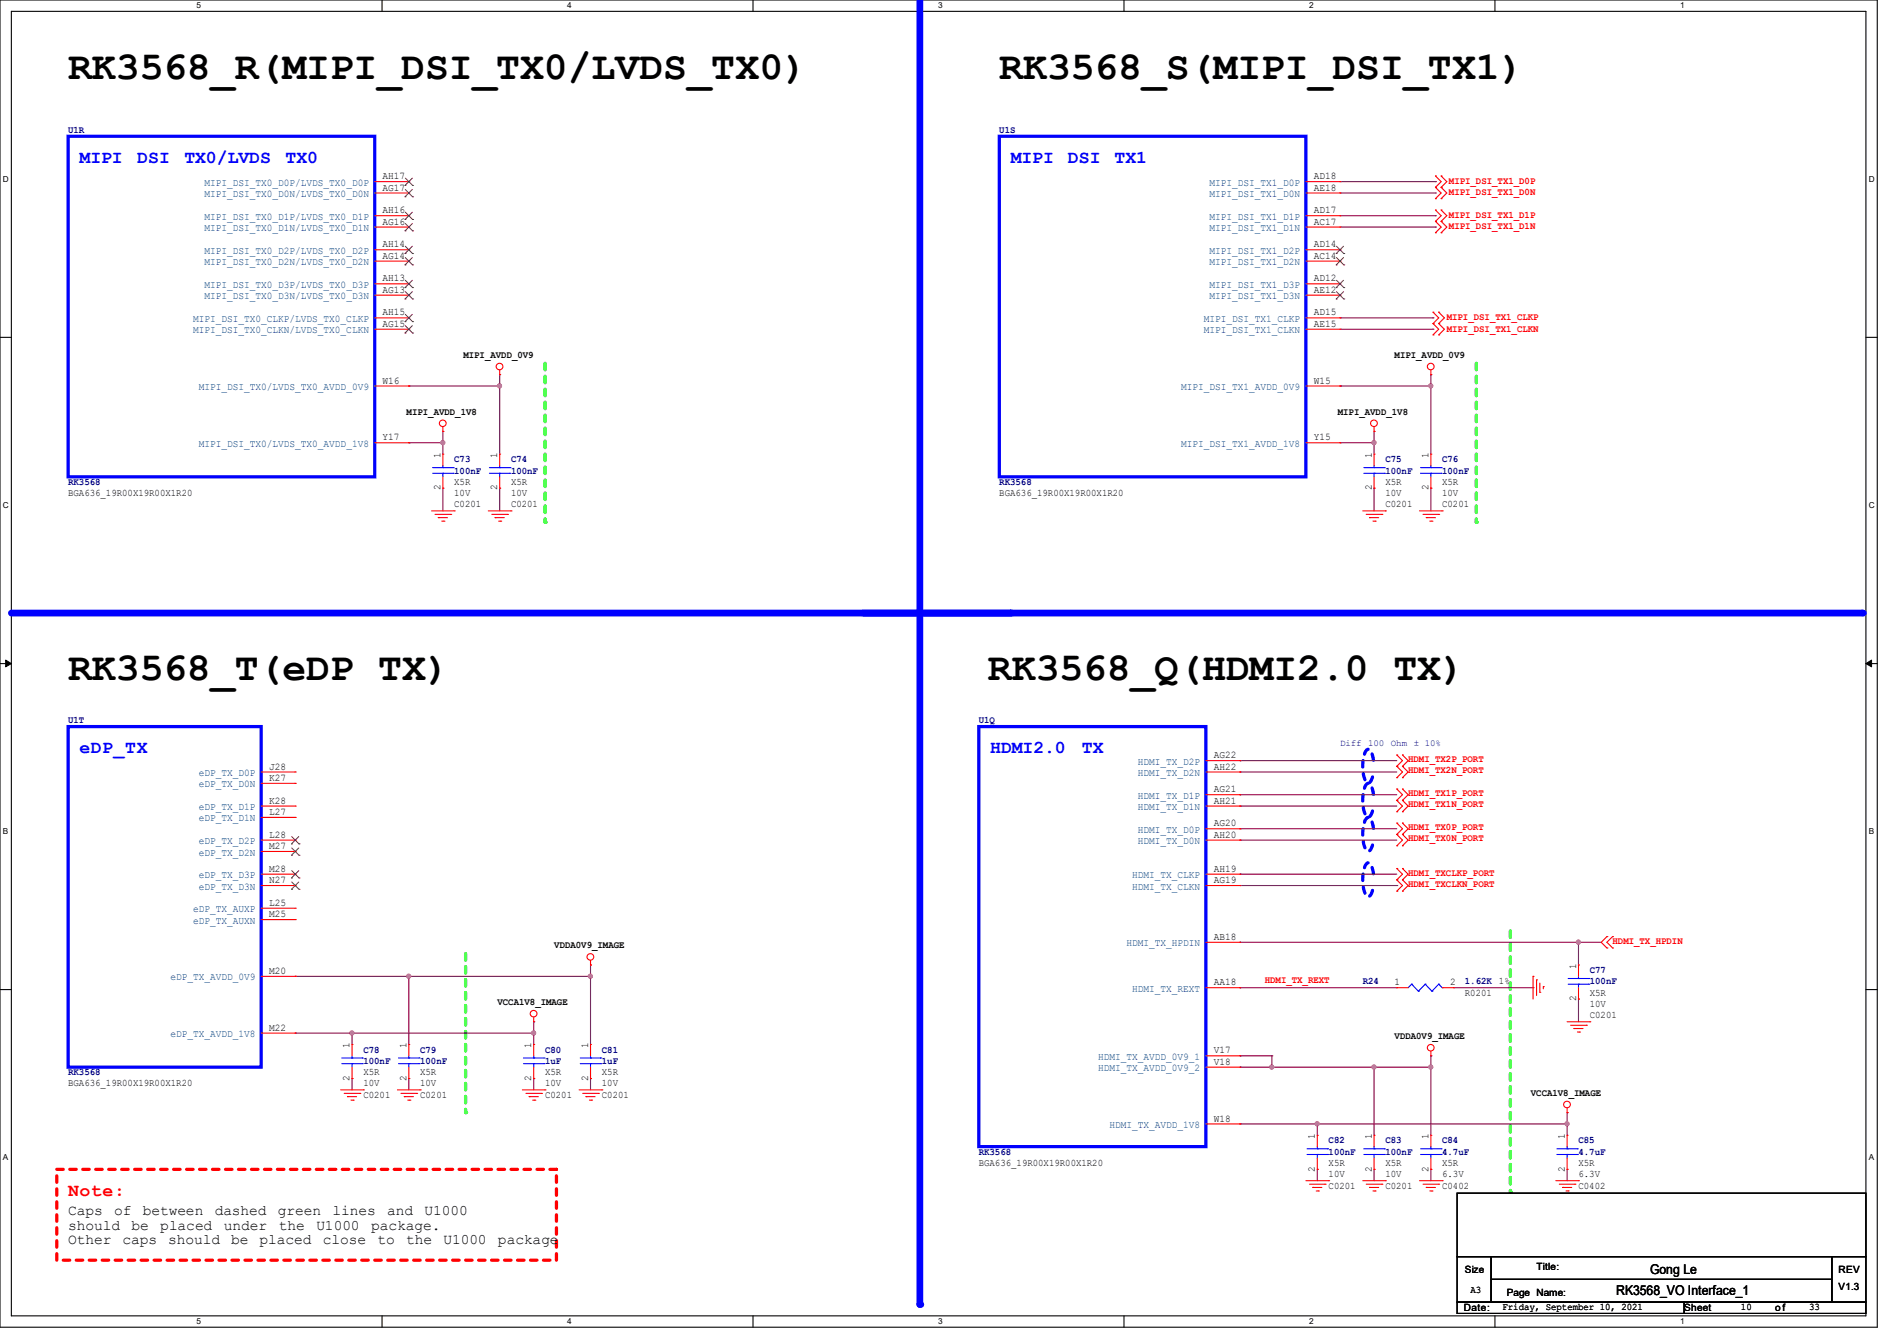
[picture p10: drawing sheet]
<svg xmlns="http://www.w3.org/2000/svg" width="297mm" height="210mm" viewBox="0 0 297 210" stroke-linecap="round" stroke-linejoin="round" font-family="sans-serif">
<path d="M0 0h293.9v207.9h-293.9zM1.8 1.8h290.3v204.3h-290.3z" fill="none" stroke="#000" stroke-width=".17"/>
<g fill="#fff">
<path d="M30.8 .2h.7v1.4h-.7z"/>
<path d="M30.8 206.2h.7v1.4h-.7z"/>
</g>
<path d="M59.8 0v1.8M59.8 206.1v1.8" fill="none" stroke="#000" stroke-width=".17"/>
<g fill="#fff">
<path d="M88.8 .2h.7v1.4h-.7z"/>
<path d="M88.8 206.2h.7v1.4h-.7z"/>
</g>
<path d="M117.9 0v1.8M117.9 206.1v1.8" fill="none" stroke="#000" stroke-width=".17"/>
<g fill="#fff">
<path d="M146.9 .2h.7v1.4h-.7z"/>
<path d="M146.9 206.2h.7v1.4h-.7z"/>
</g>
<path d="M176 0v1.8M176 206.1v1.8" fill="none" stroke="#000" stroke-width=".17"/>
<g fill="#fff">
<path d="M205 .2h.7v1.4h-.7z"/>
<path d="M205 206.2h.7v1.4h-.7z"/>
</g>
<path d="M234.1 0v1.8M234.1 206.1v1.8" fill="none" stroke="#000" stroke-width=".17"/>
<g fill="#fff">
<path d="M263.1 .2h.6v1.4h-.6z"/>
<path d="M263.1 206.2h.6v1.4h-.6z"/>
<path d="M.5 27.3h.9v1.4h-.9z"/>
<path d="M292.6 27.3h.9v1.4h-.9z"/>
<path d="M.5 78.4h.9v1.4h-.9z"/>
<path d="M292.6 78.4h.9v1.4h-.9z"/>
</g>
<path d="M0 52.8h1.8M292.1 52.8h1.8" fill="none" stroke="#000" stroke-width=".17"/>
<g fill="#fff">
<path d="M.5 129.5h.8v1.4h-.8z"/>
<path d="M292.6 129.5h.8v1.4h-.8z"/>
</g>
<path d="M0 103.9h1.8M292.1 103.9h1.8" fill="none" stroke="#000" stroke-width=".17"/>
<path d="M.9 103.4l.9 .5-.9 .5zM292.1 103.9l.9-.5v1z" fill="#000" stroke="#000" stroke-width=".16"/>
<g fill="#fff">
<path d="M.5 180.5h.8v1.4h-.8z"/>
<path d="M292.6 180.5h.8v1.4h-.8z"/>
</g>
<path d="M0 155h1.8M292.1 155h1.8" fill="none" stroke="#000" stroke-width=".17"/>
<path d="M144 0v204.3" fill="none" stroke="#00f" stroke-width="1.1"/>
<circle cx="144" cy="204.3" r=".53" fill="#00f"/>
<path d="M135.1 96h156.5" fill="none" stroke="#00f" stroke-width="1.1"/>
<circle cx="291.6" cy="96" r=".53" fill="#00f"/>
<path d="M1.8 96h156.4" fill="none" stroke="#00f" stroke-width="1.1"/>
<circle cx="158.2" cy="96" r=".53" fill="#00f"/>
<path d="M8.9 183.1h78.2v14.3h-78.2z" fill="none" stroke="#f00" stroke-width=".51" stroke-dasharray="1 1"/>
<path d="M215 119.1a2.02 2.02 0 0 0-.8-1.8 1.41 1.41 0 0 0-.7 1.4 5.6 5.6 0 0 0 .5 3.8l.2 .1a1.41 1.41 0 0 0 .8-1.3l.1-.6M215 124.4a2.02 2.02 0 0 0-.8-1.7 1.41 1.41 0 0 0-.7 1.3 5.6 5.6 0 0 0 .5 3.9l.2 .1a1.41 1.41 0 0 0 .8-1.3l.1-.7M215 129.7a2.02 2.02 0 0 0-.8-1.7 1.41 1.41 0 0 0-.7 1.3 5.6 5.6 0 0 0 .5 3.9l.2 .1a1.41 1.41 0 0 0 .8-1.3l.1-.7M215 136.8a2.02 2.02 0 0 0-.8-1.7 1.41 1.41 0 0 0-.7 1.3 5.6 5.6 0 0 0 .5 3.9l.2 .1a1.41 1.41 0 0 0 .8-1.3l.1-.6" fill="none" stroke="#00f" stroke-width=".51" stroke-dasharray="1 1"/>
<path d="M72.9 149.4v24.8" fill="none" stroke="#0f0" stroke-width=".51" stroke-dasharray="1 1"/>
<circle cx="72.9" cy="174.2" r=".25" fill="#0f0" stroke-dasharray="1 1"/>
<path d="M236.5 145.8v40.9" fill="none" stroke="#0f0" stroke-width=".51" stroke-dasharray="1 1"/>
<circle cx="236.5" cy="186.7" r=".25" fill="#0f0" stroke-dasharray="1 1"/>
<path d="M85.3 56.9v24.9" fill="none" stroke="#0f0" stroke-width=".51" stroke-dasharray="1 1"/>
<circle cx="85.3" cy="81.8" r=".25" fill="#0f0" stroke-dasharray="1 1"/>
<path d="M231.1 56.9v24.9" fill="none" stroke="#0f0" stroke-width=".51" stroke-dasharray="1 1"/>
<circle cx="231.1" cy="81.8" r=".25" fill="#0f0" stroke-dasharray="1 1"/>
<g fill="none" stroke="#800040" stroke-width=".17">
<path d="M209.8 28.4h14.9M209.8 30.2h14.9M209.8 33.8h14.9M209.8 35.6h14.9M224.7 28.4h.1M224.7 30.2h.1M224.7 33.8h.1M224.7 35.6h.1M78.2 58.7h.1M78.2 58.7v12.4M209.8 49.8h14.6M209.8 51.6h14.6"/>
<path d="M224 58.7h.1M224 58.7v12.4M224.4 49.8h.1M224.4 51.6h.1M64 69.3h.1M64 60.5h.1M64 69.3h5.3M64 60.5h14.2M69.3 69.3h.1M69.3 76.5h.1M69.3 67.6h.1M69.3 67.6v3.5"/>
<path d="M69.3 76.5v3.5M78.2 60.5h.1M78.2 76.5h.1M78.2 76.5v3.5M209.8 69.3h.1M209.8 60.5h.1M209.8 69.3h5.3M209.8 60.5h14.2M215.1 69.3h.1M215.1 76.5h.1M215.1 67.6h.1M215.1 67.6v3.5"/>
<path d="M215.1 76.5v3.5M224 60.5h.1M224 76.5h.1M224 76.5v3.5M194.1 119.1h.1M194.1 119.1h24.6M194.1 120.9h.1M194.1 124.5h.1M194.1 126.2h.1M194.1 129.8h.1M194.1 131.6h.1M194.1 136.9h.1"/>
<path d="M194.1 138.7h24.6M194.1 120.9h24.6M194.1 124.5h24.6M194.1 126.2h24.6M194.1 129.8h24.6M194.1 131.6h24.6M194.1 136.9h24.6M218.7 138.7h.1M46.2 152.9h.1M46.2 152.9h46.3M64 152.9h.1M64 152.9v10.7"/>
<path d="M92.5 151.1h.1M92.5 152.9h.1M92.5 151.1v12.5M194.1 147.6h.1M194.1 154.7h.1M194.1 147.6h56.6M194.1 154.7h24.6M227.6 154.7h12.4M240 154.7h.1M247.1 147.6h.1M247.1 156.5h.1M247.1 147.6v3.5"/>
<path d="M247.1 156.5v3.5M46.2 161.8h.1M46.2 161.8h37.4M55.1 161.8h.1M55.1 168.9h.1M55.1 161.8v1.8M55.1 168.9v1.8M64 168.9h.1M64 168.9v1.8M83.6 160h.1M83.6 161.8h.1M83.6 168.9h.1"/>
<path d="M83.6 160v3.6M83.6 168.9v1.8M92.5 168.9h.1M92.5 168.9v1.8M194.1 165.4h.1M194.1 176h.1M194.1 167.1h.1M194.1 176h51.3M194.1 167.1h29.9M194.1 165.4h5M199.1 165.4h.1M199.1 165.4v1.7"/>
<path d="M206.2 176h.1M206.2 176v1.8M215.1 167.1h.1M215.1 167.1v10.7M224 165.4h.1M224 167.1h.1M224 165.4v12.4M245.4 174.2h.1M245.4 176h.1M245.4 174.2v3.6M206.2 183.1h.1M206.2 183.1v1.8"/>
<path d="M215.1 183.1h.1M215.1 183.1v1.8M224 183.1h.1M224 183.1v1.8M245.4 183.1h.1M245.4 183.1v1.8"/>
</g>
<g fill="#f0f" stroke="#f0f" stroke-width=".17">
<circle cx="206.2" cy="176" r=".32"/>
<circle cx="245.3" cy="176" r=".32"/>
<circle cx="199.1" cy="167.1" r=".32"/>
<circle cx="55.1" cy="161.8" r=".32"/>
<circle cx="83.5" cy="161.8" r=".32"/>
<circle cx="64" cy="152.9" r=".32"/>
<circle cx="92.4" cy="152.9" r=".32"/>
<circle cx="78.2" cy="60.4" r=".32"/>
<circle cx="69.3" cy="69.3" r=".32"/>
<circle cx="224" cy="167.1" r=".32"/>
<circle cx="215.1" cy="167.1" r=".32"/>
<circle cx="247.1" cy="147.6" r=".32"/>
<circle cx="215.1" cy="69.3" r=".32"/>
<circle cx="224" cy="60.4" r=".32"/>
</g>
<g fill="none" stroke="#f00" stroke-width=".17">
<path d="M58.7 28.4h5.3M58.7 30.2h5.3M58.7 33.8h5.3M58.7 35.6h5.3M58.7 39.1h5.3M64 28.4h.1M64 30.2h.1M64 33.8h.1M64 35.6h.1M64 39.1h.1M204.5 28.4h5.3M204.5 30.2h5.3"/>
<path d="M204.5 33.8h5.3M204.5 35.6h5.3M204.5 39.1h5.3M209.8 28.4h.1M209.8 30.2h.1M209.8 33.8h.1M209.8 35.6h.1M209.8 39.1h.1M224.7 29.3h.1M224.7 27.6h.1M224.7 31.1h.1M224.7 34.7h.1"/>
<path d="M224.7 32.9h.1M224.7 36.4h.1M224.7 27.6l.9 .8-.9 .9M224.7 29.3l.9 .9-.9 .9M224.7 32.9l.9 .9-.9 .9M224.7 34.7l.9 .9-.9 .8M225.6 29.3h.1M225.6 27.6h.1M225.6 31.1h.1M225.6 34.7h.1M225.6 32.9h.1M225.6 36.4h.1"/>
<path d="M225.6 27.6l.9 .8-.9 .9M225.6 29.3l.9 .9-.9 .9M225.6 32.9l.9 .9-.9 .9M225.6 34.7l.9 .9-.9 .8M58.7 40.9h5.3M58.7 44.4h5.3M58.7 46.2h5.3M58.7 49.8h5.3M58.7 51.6h5.3M64 40.9h.1M64 44.4h.1M64 46.2h.1"/>
<path d="M64 49.8h.1M64 51.6h.1M78.2 58.7h.1M78.2 58v.7M204.5 40.9h5.3M204.5 44.4h5.3M204.5 46.2h5.3M204.5 49.8h5.3M204.5 51.6h5.3M209.8 40.9h.1M209.8 44.4h.1M209.8 46.2h.1"/>
<path d="M209.8 49.8h.1M209.8 51.6h.1M224 58.7h.1M224 58v.7M224.4 50.7h.1M224.4 48.9h.1M224.4 52.5h.1M224.4 48.9l.9 .9-.9 .9M224.4 50.7l.9 .9-.9 .9M225.3 50.7h.1M225.3 48.9h.1M225.3 52.5h.1"/>
<path d="M225.3 48.9l.8 .9-.8 .9M225.3 50.7l.8 .9-.8 .9M58.7 60.5h5.3M58.7 69.3h5.3M64 60.5h.1M64 69.3h.1M69.3 67.6h.1M69.3 71.1h.1M69.3 76.5h.1M69.3 66.8v.8M69.3 71.1v1.8M69.3 74.7v1.8"/>
<path d="M78.2 71.1h.1M78.2 76.5h.1M78.2 71.1v1.8M78.2 74.7v1.8M204.5 60.5h5.3M204.5 69.3h5.3M209.8 60.5h.1M209.8 69.3h.1M215.1 67.6h.1M215.1 71.1h.1M215.1 76.5h.1M215.1 66.8v.8"/>
<path d="M215.1 71.1v1.8M215.1 74.7v1.8M224 71.1h.1M224 76.5h.1M224 71.1v1.8M224 74.7v1.8M67.6 80h3.5M68.1 80.6h2.5M68.6 81.1h.1M68.6 81.1h1.5M69.2 81.6h.3M69.5 81.6h.1"/>
<path d="M70.6 80.6h.1M71.1 80h.1M76.5 80h3.5M77 80.6h2.5M77.5 81.1h.1M77.5 81.1h1.5M78.1 81.6h.3M78.4 81.6h.1M79.5 80.6h.1M80 80h.1M213.4 80h3.5M213.9 80.6h2.5"/>
<path d="M214.4 81.1h.1M214.4 81.1h1.5M215 81.6h.3M215.3 81.6h.1M216.4 80.6h.1M216.9 80h.1M222.2 80h3.6M222.8 80.6h2.5M223.3 81.1h.1M223.3 81.1h1.4M223.9 81.6h.3M224.2 81.6h.1"/>
<path d="M225.3 80.6h.1M225.8 80h.1M188.8 119.1h5.3M194.1 119.1h.1M218.7 118.2h.1M218.7 118.2l.9 .9-.9 .9M219.6 118.2h.1M219.6 118.2l.9 .9-.9 .9M40.9 120.9h5.3M40.9 122.7h5.3M40.9 126.2h5.3M40.9 128h5.3"/>
<path d="M40.9 131.6h5.3M40.9 133.3h5.3M40.9 136.9h5.3M40.9 138.7h5.3M46.2 120.9h.1M46.2 122.7h.1M46.2 126.2h.1M46.2 128h.1M46.2 131.6h.1M46.2 133.3h.1M46.2 136.9h.1M46.2 138.7h.1"/>
<path d="M188.8 120.9h5.3M188.8 126.2h5.3M188.8 131.6h5.3M188.8 136.9h5.3M188.8 138.7h5.3M188.8 124.5h5.3M188.8 129.8h5.3M194.1 120.9h.1M194.1 124.5h.1M194.1 126.2h.1M194.1 129.8h.1M194.1 131.6h.1"/>
<path d="M194.1 136.9h.1M194.1 138.7h.1M218.7 121.8h.1M218.7 120h.1M218.7 127.1h.1M218.7 125.3h.1M218.7 123.6h.1M218.7 132.5h.1M218.7 130.7h.1M218.7 128.9h.1M218.7 139.6h.1M218.7 137.8h.1"/>
<path d="M218.7 136h.1M218.7 120l.9 .9-.9 .9M218.7 125.3l.9 .9-.9 .9M218.7 123.6l.9 .9-.9 .8M218.7 130.7l.9 .9-.9 .9M218.7 128.9l.9 .9-.9 .9M218.7 137.8l.9 .9-.9 .9M218.7 136l.9 .9-.9 .9M219.6 121.8h.1M219.6 120h.1M219.6 127.1h.1M219.6 125.3h.1"/>
<path d="M219.6 123.6h.1M219.6 132.5h.1M219.6 130.7h.1M219.6 128.9h.1M219.6 139.6h.1M219.6 137.8h.1M219.6 136h.1M219.6 120l.9 .9-.9 .9M219.6 125.3l.9 .9-.9 .9M219.6 123.6l.9 .9-.9 .8M219.6 130.7l.9 .9-.9 .9M219.6 128.9l.9 .9-.9 .9"/>
<path d="M219.6 137.8l.9 .9-.9 .9M219.6 136l.9 .9-.9 .9M40.9 142.2h5.3M40.9 144h5.3M40.9 152.9h5.3M46.2 142.2h.1M46.2 144h.1M46.2 152.9h.1M83.6 159.3v.7M92.5 151.1h.1M92.5 150.4v.7M188.8 147.6h5.3"/>
<path d="M188.8 154.7h5.3M194.1 147.6h.1M194.1 154.7h.1M218.7 154.7h.1M218.7 154.7h1.8M225.8 154.7h1.8M227.6 154.7h.1M240 152.9h.1M240 152.9v3.6M240.6 153.5h.1M240.6 153.5v2.4M241.1 155.4h.1"/>
<path d="M241.1 154v1.4M241.6 154.5h.1M241.6 154.5v.4M247.1 151.1h.1M247.1 156.5h.1M247.1 151.1v1.8M247.1 154.7v1.8M251.6 146.7h.1M251.6 148.5h.1M251.6 146.7l-.9 .9 .9 .9M252.5 148.5h.1M252.5 146.7h.1"/>
<path d="M252.5 146.7l-.9 .9 .9 .9M40.9 161.8h5.3M46.2 161.8h.1M53.3 170.7h3.6M53.9 171.2h2.4M54.4 171.7h.1M54.4 171.7h1.4M54.9 172.3h.4M55.1 163.6h.1M55.1 168.9h.1M55.1 163.6v1.8M55.1 167.1v1.8"/>
<path d="M55.3 172.3h.1M56.3 171.2h.1M56.9 170.7h.1M62.2 170.7h3.6M62.8 171.2h2.4M63.3 171.7h.1M63.3 171.7h1.4M63.8 172.3h.4M64 163.6h.1M64 168.9h.1M64 163.6v1.8M64 167.1v1.8"/>
<path d="M64.2 172.3h.1M65.2 171.2h.1M65.8 170.7h.1M81.8 170.7h3.5M82.3 171.2h2.5M82.8 171.7h.1M82.8 171.7h1.5M83.4 172.3h.3M83.6 160h.1M83.6 163.6h.1M83.6 168.9h.1M83.6 163.6v1.8"/>
<path d="M83.6 167.1v1.8M83.7 172.3h.1M84.8 171.2h.1M85.3 170.7h.1M90.7 170.7h3.5M91.2 171.2h2.5M91.7 171.7h.1M91.7 171.7h1.5M92.3 172.3h.3M92.5 163.6h.1M92.5 168.9h.1M92.5 163.6v1.8"/>
<path d="M92.5 167.1v1.8M92.6 172.3h.1M93.7 171.2h.1M94.2 170.7h.1M188.8 165.4h5.3M188.8 167.1h5.3M188.8 176h5.3M194.1 165.4h.1M194.1 167.1h.1M194.1 176h.1M206.2 177.8h.1M206.2 177.8v1.8"/>
<path d="M215.1 177.8h.1M215.1 177.8v1.8M224 165.4h.1M224 177.8h.1M224 164.6v.8M224 177.8v1.8M245.4 174.2h.1M245.4 177.8h.1M245.4 160h3.5M245.4 173.5v.7M245.4 177.8v1.8M245.9 160.6h2.5"/>
<path d="M246.4 161.1h.1M246.4 161.1h1.5M247 161.6h.3M247.3 161.6h.1M248.4 160.6h.1M248.9 160h.1M204.5 184.9h3.5M205 185.5h2.5M205.5 186h.1M205.5 186h1.5M206.1 186.5h.3M206.2 183.1h.1"/>
<path d="M206.2 181.4v1.7M206.4 186.5h.1M207.5 185.5h.1M208 184.9h.1M213.4 184.9h3.5M213.9 185.5h2.5M214.4 186h.1M214.4 186h1.5M215 186.5h.3M215.1 183.1h.1M215.1 181.4v1.7M215.3 186.5h.1"/>
<path d="M216.4 185.5h.1M216.9 184.9h.1M222.2 184.9h3.6M222.8 185.5h2.5M223.3 186h.1M223.3 186h1.4M223.9 186.5h.3M224 183.1h.1M224 181.4v1.7M224.2 186.5h.1M225.3 185.5h.1M225.8 184.9h.1"/>
<path d="M243.6 184.9h3.5M244.1 185.5h2.5M244.6 186h.1M244.6 186h1.5M245.2 186.5h.3M245.4 183.1h.1M245.4 181.4v1.7M245.5 186.5h.1M246.6 185.5h.1M247.1 184.9h.1"/>
<circle cx="78.2" cy="57.4" r=".52"/>
<circle cx="224" cy="57.4" r=".52"/>
<circle cx="69.3" cy="66.3" r=".52"/>
<circle cx="215.1" cy="66.3" r=".52"/>
<circle cx="83.6" cy="158.7" r=".52"/>
<circle cx="92.4" cy="149.9" r=".52"/>
<circle cx="224" cy="164.1" r=".52"/>
<circle cx="245.4" cy="173" r=".52"/>
</g>
<path d="M228.1 186.9h64v9.9h-64zM228.1 196.8h5.4v7.1h-5.4zM233.5 196.8h53.3v3.6h-53.3zM286.8 196.8h5.3v7.1h-5.3zM228.1 203.9h35.6v1.8h-35.6zM233.5 200.4h53.3v3.5h-53.3zM263.7 203.9h28.4v1.8h-28.4z" fill="none" stroke="#000" stroke-width=".17"/>
<g fill="none" stroke="#00f" stroke-width=".17">
<path d="M67.7 74.1h3.3M67.7 73.2h3.3M69.3 73.2h.1M69.3 74.1h.1M69.3 72.9v.3M69.3 74.1v.6M71 74.1h.1M71 73.2h.1M76.6 74.1h3.2M76.6 73.2h3.2M78.2 73.2h.1M78.2 74.1h.1"/>
<path d="M78.2 72.9v.3M78.2 74.1v.6M79.8 74.1h.1M79.8 73.2h.1M213.5 74.1h3.2M213.5 73.2h3.2M215.1 73.2h.1M215.1 74.1h.1M215.1 72.9v.3M215.1 74.1v.6M216.7 74.1h.1M216.7 73.2h.1"/>
<path d="M222.4 74.1h3.2M222.4 73.2h3.2M224 73.2h.1M224 74.1h.1M224 72.9v.3M224 74.1v.6M225.6 74.1h.1M225.6 73.2h.1M221 154.1h.1M221 154.1l-.5 .6M221 154.1l1.1 1.1M222.1 155.2h.1"/>
<path d="M223.1 154.1h.1M223.1 154.1l-1 1.1M223.1 154.1l1.1 1.1M224.2 155.2h.1M225.3 154.1h.1M225.3 154.1l-1.1 1.1M225.3 154.1l.5 .6M225.8 154.7h.1M245.5 154.1h3.3M245.5 153.2h3.3M247.1 153.2h.1M247.1 154.1h.1"/>
<path d="M247.1 152.9v.3M247.1 154.1v.6M248.8 154.1h.1M248.8 153.2h.1M53.5 166.6h3.2M53.5 165.7h3.2M55.1 165.7h.1M55.1 166.6h.1M55.1 165.4v.3M55.1 166.6v.5M56.7 166.6h.1M56.7 165.7h.1"/>
<path d="M62.4 166.6h3.2M62.4 165.7h3.2M64 165.7h.1M64 166.6h.1M64 165.4v.3M64 166.6v.5M65.6 166.6h.1M65.6 165.7h.1M82 166.6h3.2M82 165.7h3.2M83.6 165.7h.1M83.6 166.6h.1"/>
<path d="M83.6 165.4v.3M83.6 166.6v.5M85.2 166.6h.1M85.2 165.7h.1M90.8 166.6h3.3M90.8 165.7h3.3M92.5 165.7h.1M92.5 166.6h.1M92.5 165.4v.3M92.5 166.6v.5M94.1 166.6h.1M94.1 165.7h.1"/>
<path d="M204.6 179.9h3.3M206.2 179.9h.1M206.2 179.6v.3M207.9 179.9h.1M213.5 179.9h3.2M215.1 179.9h.1M215.1 179.6v.3M216.7 179.9h.1M222.4 179.9h3.2M224 179.9h.1M224 179.6v.3M225.6 179.9h.1"/>
<path d="M243.8 179.9h3.2M245.4 179.9h.1M245.4 179.6v.3M247 179.9h.1M204.6 180.8h3.3M206.2 180.8h.1M206.2 180.8v.6M207.9 180.8h.1M213.5 180.8h3.2M215.1 180.8h.1M215.1 180.8v.6M216.7 180.8h.1"/>
<path d="M222.4 180.8h3.2M224 180.8h.1M224 180.8v.6M225.6 180.8h.1M243.8 180.8h3.2M245.4 180.8h.1M245.4 180.8v.6M247 180.8h.1"/>
</g>
<path d="M10.7 21.3h48v53.4h-48zM156.5 21.3h48v53.4h-48zM10.7 113.8h30.2v53.3h-30.2zM153.2 113.8h35.6v65.8h-35.6z" fill="none" stroke="#00f" stroke-width=".51"/>
<g fill="none" stroke="#804000" stroke-width=".16">
<path d="M63.4 29h.1M63.4 30.8h.1M63.4 34.4h.1M63.4 36.2h.1M63.4 39.7h.1M63.5 27.9l1.1 1.1M63.5 29.7l1.1 1.1M63.5 33.2l1.1 1.2M63.5 35l1.1 1.2M63.5 38.6l1.1 1.1M64.6 27.9l-1.2 1.1M64.6 29.7l-1.2 1.1"/>
<path d="M64.6 33.2l-1.2 1.2M64.6 35l-1.2 1.2M64.6 38.6l-1.2 1.1M64.6 29h.1M64.6 30.8h.1M64.6 34.4h.1M64.6 36.2h.1M64.6 39.7h.1M209.2 39.7h.1M209.3 38.6l1.1 1.1M210.4 38.6l-1.2 1.1M210.4 39.7h.1"/>
<path d="M63.4 41.5h.1M63.4 45h.1M63.4 46.8h.1M63.4 50.4h.1M63.4 52.2h.1M63.5 40.3l1.1 1.2M63.5 43.9l1.1 1.1M63.5 45.7l1.1 1.1M63.5 49.2l1.1 1.2M63.5 51l1.1 1.2M64.6 40.3l-1.2 1.2M64.6 43.9l-1.2 1.1"/>
<path d="M64.6 45.7l-1.2 1.1M64.6 49.2l-1.2 1.2M64.6 51l-1.2 1.2M64.6 41.5h.1M64.6 45h.1M64.6 46.8h.1M64.6 50.4h.1M64.6 52.2h.1M209.2 41.5h.1M209.2 45h.1M209.2 46.8h.1M209.3 40.3l1.1 1.2"/>
<path d="M209.3 43.9l1.1 1.1M209.3 45.7l1.1 1.1M210.4 40.3l-1.2 1.2M210.4 43.9l-1.2 1.1M210.4 45.7l-1.2 1.1M210.4 41.5h.1M210.4 45h.1M210.4 46.8h.1M45.6 132.2h.1M45.6 133.9h.1M45.6 137.5h.1M45.6 139.3h.1"/>
<path d="M45.7 131l1.1 1.2M45.7 132.8l1.1 1.1M45.7 136.4l1.1 1.1M45.7 138.1l1.1 1.2M46.8 131l-1.2 1.2M46.8 132.8l-1.2 1.1M46.8 136.4l-1.2 1.1M46.8 138.1l-1.2 1.2M46.8 132.2h.1M46.8 133.9h.1M46.8 137.5h.1M46.8 139.3h.1"/>
</g>
<g font-size="6.2">
<text x="10.7" y="12.3">RK3568_R(MIPI_DSI_TX0/LVDS_TX0)</text>
<text x="156.5" y="12.3">RK3568_S(MIPI_DSI_TX1)</text>
<text x="10.7" y="106.6">RK3568_T(eDP TX)</text>
<text x="154.7" y="106.6">RK3568_Q(HDMI2.0 TX)</text>
</g>
<g font-size="2.8" fill="#00f">
<text x="12.4" y="25.5">MIPI</text>
<text x="21.5" y="25.5">DSI</text>
<text x="28.9" y="25.5">TX0/LVDS</text>
<text x="44.7" y="25.5">TX0</text>
<text x="158.2" y="25.5">MIPI</text>
<text x="167.2" y="25.5">DSI</text>
<text x="174.5" y="25.5">TX1</text>
<text x="12.4" y="117.9">eDP_TX</text>
<text x="155" y="117.9">HDMI2.0</text>
<text x="169.4" y="117.9">TX</text>
</g>
<text font-size="2.8" fill="#f00" x="10.7" y="187.3">Note:</text>
<g font-size="2.3">
<text x="10.7" y="190.3">Caps</text>
<text x="17.9" y="190.3">of</text>
<text x="22.3" y="190.3">between</text>
<text x="33.6" y="190.3">dashed</text>
<text x="43.5" y="190.3">green</text>
<text x="52.1" y="190.3">lines</text>
<text x="60.6" y="190.3">and</text>
<text x="66.5" y="190.3">U1000</text>
<text x="10.7" y="192.6">should</text>
<text x="10.7" y="194.9">Other</text>
<text x="19.2" y="194.9">caps</text>
<text x="20.6" y="192.6">be</text>
<text x="25.1" y="192.6">placed</text>
<text x="26.3" y="194.9">should</text>
<text x="35.1" y="192.6">under</text>
<text x="36.2" y="194.9">be</text>
<text x="40.6" y="194.9">placed</text>
<text x="43.7" y="192.6">the</text>
<text x="49.5" y="192.6">U1000</text>
<text x="50.5" y="194.9">close</text>
<text x="58.1" y="192.6">package.</text>
<text x="59.1" y="194.9">to</text>
<text x="63.6" y="194.9">the</text>
<text x="69.4" y="194.9">U1000</text>
<text x="78" y="194.9">package</text>
</g>
<g font-size="2.1">
<text x="253" y="202.9">RK3568_VO Interface_1</text>
<text x="258.4" y="199.5">Gong Le</text>
</g>
<g font-size="1.6" fill="#000080">
<text x="10.7" y="20.8">U1R</text>
<text x="156.5" y="20.8">U1S</text>
<text x="10.7" y="75.9">RK3568</text>
<text x="71.1" y="72.4">C73</text>
<text x="71.1" y="74.2">100nF</text>
<text x="80" y="72.4">C74</text>
<text x="80" y="74.2">100nF</text>
<text x="156.5" y="75.9">RK3568</text>
<text x="216.9" y="72.4">C75</text>
<text x="216.9" y="74.2">100nF</text>
<text x="225.8" y="72.4">C76</text>
<text x="225.8" y="74.2">100nF</text>
<text x="10.7" y="113.3">U1T</text>
<text x="153.2" y="113.3">U1Q</text>
<text x="213.4" y="154.2">R24</text>
<text x="229.4" y="154.2">1.62K</text>
<text x="248.9" y="152.4">C77</text>
<text x="248.9" y="154.2">100nF</text>
<text x="56.9" y="164.8">C78</text>
<text x="56.9" y="166.6">100nF</text>
<text x="65.8" y="164.8">C79</text>
<text x="65.8" y="166.6">100nF</text>
<text x="85.3" y="164.8">C80</text>
<text x="85.3" y="166.6">1uF</text>
<text x="94.2" y="164.8">C81</text>
<text x="94.2" y="166.6">1uF</text>
<text x="10.7" y="168.4">RK3568</text>
<text x="208" y="179.1">C82</text>
<text x="216.9" y="179.1">C83</text>
<text x="225.8" y="179.1">C84</text>
<text x="247.1" y="179.1">C85</text>
<text x="153.2" y="180.8">RK3568</text>
<text x="208" y="180.8">100nF</text>
<text x="216.9" y="180.8">100nF</text>
<text x="225.8" y="180.8">4.7uF</text>
<text x="247.1" y="180.8">4.7uF</text>
</g>
<g font-size="1.6" fill="#004080">
<text x="32" y="29.1">MIPI_DSI_TX0_D0P/LVDS_TX0_D0P</text>
<text x="189.4" y="29.1">MIPI_DSI_TX1_D0P</text>
<text x="32" y="30.9">MIPI_DSI_TX0_D0N/LVDS_TX0_D0N</text>
<text x="32" y="34.4">MIPI_DSI_TX0_D1P/LVDS_TX0_D1P</text>
<text x="189.4" y="30.9">MIPI_DSI_TX1_D0N</text>
<text x="189.4" y="34.4">MIPI_DSI_TX1_D1P</text>
<text x="32" y="36.2">MIPI_DSI_TX0_D1N/LVDS_TX0_D1N</text>
<text x="32" y="39.8">MIPI_DSI_TX0_D2P/LVDS_TX0_D2P</text>
<text x="32" y="41.5">MIPI_DSI_TX0_D2N/LVDS_TX0_D2N</text>
<text x="189.4" y="36.2">MIPI_DSI_TX1_D1N</text>
<text x="189.4" y="39.8">MIPI_DSI_TX1_D2P</text>
<text x="189.4" y="41.5">MIPI_DSI_TX1_D2N</text>
<text x="32" y="45.1">MIPI_DSI_TX0_D3P/LVDS_TX0_D3P</text>
<text x="32" y="46.9">MIPI_DSI_TX0_D3N/LVDS_TX0_D3N</text>
<text x="189.4" y="45.1">MIPI_DSI_TX1_D3P</text>
<text x="189.4" y="46.9">MIPI_DSI_TX1_D3N</text>
<text x="30.2" y="50.4">MIPI_DSI_TX0_CLKP/LVDS_TX0_CLKP</text>
<text x="30.2" y="52.2">MIPI_DSI_TX0_CLKN/LVDS_TX0_CLKN</text>
<text x="188.5" y="50.4">MIPI_DSI_TX1_CLKP</text>
<text x="188.5" y="52.2">MIPI_DSI_TX1_CLKN</text>
<text x="31.1" y="61.1">MIPI_DSI_TX0/LVDS_TX0_AVDD_0V9</text>
<text x="184.9" y="61.1">MIPI_DSI_TX1_AVDD_0V9</text>
<text x="31.1" y="70">MIPI_DSI_TX0/LVDS_TX0_AVDD_1V8</text>
<text x="184.9" y="70">MIPI_DSI_TX1_AVDD_1V8</text>
<text x="178.1" y="119.8">HDMI_TX_D2P</text>
<text x="31.1" y="121.5">eDP_TX_D0P</text>
<text x="31.1" y="123.3">eDP_TX_D0N</text>
<text x="178.1" y="121.5">HDMI_TX_D2N</text>
<text x="178.1" y="125.1">HDMI_TX_D1P</text>
<text x="31.1" y="126.9">eDP_TX_D1P</text>
<text x="31.1" y="128.7">eDP_TX_D1N</text>
<text x="178.1" y="126.9">HDMI_TX_D1N</text>
<text x="178.1" y="130.4">HDMI_TX_D0P</text>
<text x="31.1" y="132.2">eDP_TX_D2P</text>
<text x="31.1" y="134">eDP_TX_D2N</text>
<text x="31.1" y="137.5">eDP_TX_D3P</text>
<text x="177.2" y="137.5">HDMI_TX_CLKP</text>
<text x="178.1" y="132.2">HDMI_TX_D0N</text>
<text x="30.2" y="142.9">eDP_TX_AUXP</text>
<text x="31.1" y="139.3">eDP_TX_D3N</text>
<text x="177.2" y="139.3">HDMI_TX_CLKN</text>
<text x="30.2" y="144.7">eDP_TX_AUXN</text>
<text x="176.4" y="148.2">HDMI_TX_HPDIN</text>
<text x="26.7" y="153.5">eDP_TX_AVDD_0V9</text>
<text x="177.2" y="155.3">HDMI_TX_REXT</text>
<text x="26.7" y="162.4">eDP_TX_AVDD_1V8</text>
<text x="171.9" y="166">HDMI_TX_AVDD_0V9_1</text>
<text x="171.9" y="167.8">HDMI_TX_AVDD_0V9_2</text>
<text x="173.7" y="176.7">HDMI_TX_AVDD_1V8</text>
</g>
<g font-size="1.6">
<text x="59.9" y="28.1">AH17</text>
<text x="59.9" y="29.8">AG17</text>
<text x="205.7" y="28.1">AD18</text>
<text x="205.7" y="29.8">AE18</text>
<text x="59.9" y="33.4">AH16</text>
<text x="59.9" y="35.2">AG16</text>
<text x="205.7" y="33.4">AD17</text>
<text x="205.7" y="35.2">AC17</text>
<text x="59.9" y="38.7">AH14</text>
<text x="59.9" y="40.5">AG14</text>
<text x="205.7" y="38.7">AD14</text>
<text x="205.7" y="40.5">AC14</text>
<text x="59.9" y="44.1">AH13</text>
<text x="59.9" y="45.8">AG13</text>
<text x="205.7" y="44.1">AD12</text>
<text x="205.7" y="45.8">AE12</text>
<text x="59.9" y="49.4">AH15</text>
<text x="59.9" y="51.2">AG15</text>
<text x="205.7" y="49.4">AD15</text>
<text x="205.7" y="51.2">AE15</text>
<text x="72.6" y="56">MIPI_AVDD_0V9</text>
<text x="218.3" y="56">MIPI_AVDD_0V9</text>
<text x="59.9" y="60.1">W16</text>
<text x="63.7" y="64.9">MIPI_AVDD_1V8</text>
<text x="205.7" y="60.1">W15</text>
<text x="209.5" y="64.9">MIPI_AVDD_1V8</text>
<text x="59.9" y="69">Y17</text>
<text x="69" y="71.7" transform="rotate(-90 69 71.7)">1</text>
<text x="77.9" y="71.7" transform="rotate(-90 77.9 71.7)">1</text>
<text x="205.7" y="69">Y15</text>
<text x="214.8" y="71.7" transform="rotate(-90 214.8 71.7)">1</text>
<text x="223.7" y="71.7" transform="rotate(-90 223.7 71.7)">1</text>
<text x="10.7" y="77.7">BGA636_19R00X19R00X1R20</text>
<text x="69" y="76.8" transform="rotate(-90 69 76.8)">2</text>
<text x="71.1" y="75.9">X5R</text>
<text x="71.1" y="77.7">10V</text>
<text x="77.9" y="76.8" transform="rotate(-90 77.9 76.8)">2</text>
<text x="80" y="75.9">X5R</text>
<text x="80" y="77.7">10V</text>
<text x="156.5" y="77.7">BGA636_19R00X19R00X1R20</text>
<text x="214.8" y="76.8" transform="rotate(-90 214.8 76.8)">2</text>
<text x="216.9" y="75.9">X5R</text>
<text x="216.9" y="77.7">10V</text>
<text x="223.7" y="76.8" transform="rotate(-90 223.7 76.8)">2</text>
<text x="225.8" y="75.9">X5R</text>
<text x="225.8" y="77.7">10V</text>
<text x="71.1" y="79.5">C0201</text>
<text x="80" y="79.5">C0201</text>
<text x="216.9" y="79.5">C0201</text>
<text x="225.8" y="79.5">C0201</text>
<text x="190" y="118.7">AG22</text>
<text x="42.1" y="120.5">J28</text>
<text x="42.1" y="122.3">K27</text>
<text x="42.1" y="125.9">K28</text>
<text x="190" y="120.5">AH22</text>
<text x="190" y="124.1">AG21</text>
<text x="190" y="125.9">AH21</text>
<text x="42.1" y="127.6">L27</text>
<text x="42.1" y="131.2">L28</text>
<text x="190" y="129.4">AG20</text>
<text x="190" y="131.2">AH20</text>
<text x="42.1" y="133">M27</text>
<text x="42.1" y="136.5">M28</text>
<text x="190" y="136.5">AH19</text>
<text x="42.1" y="138.3">N27</text>
<text x="42.1" y="141.9">L25</text>
<text x="42.1" y="143.6">M25</text>
<text x="190" y="138.3">AG19</text>
<text x="86.8" y="148.5">VDDA0V9_IMAGE</text>
<text x="190" y="147.2">AB18</text>
<text x="42.1" y="152.5">M20</text>
<text x="190" y="154.3">AA18</text>
<text x="218.4" y="154.3">1</text>
<text x="227" y="154.3">2</text>
<text x="229.4" y="155.9">R0201</text>
<text x="234.7" y="154.1">1%</text>
<text x="246.8" y="151.7" transform="rotate(-90 246.8 151.7)">1</text>
<text x="248.9" y="155.9">X5R</text>
<text x="42.1" y="161.4">M22</text>
<text x="77.9" y="157.4">VCCA1V8_IMAGE</text>
<text x="246.8" y="156.8" transform="rotate(-90 246.8 156.8)">2</text>
<text x="248.9" y="159.5">C0201</text>
<text x="248.9" y="157.7">10V</text>
<text x="54.7" y="164.1" transform="rotate(-90 54.7 164.1)">1</text>
<text x="63.6" y="164.1" transform="rotate(-90 63.6 164.1)">1</text>
<text x="83.2" y="164.1" transform="rotate(-90 83.2 164.1)">1</text>
<text x="92.1" y="164.1" transform="rotate(-90 92.1 164.1)">1</text>
<text x="190" y="165">V17</text>
<text x="190" y="166.8">V18</text>
<text x="218.3" y="162.7">VDDA0V9_IMAGE</text>
<text x="10.7" y="170.1">BGA636_19R00X19R00X1R20</text>
<text x="54.7" y="169.2" transform="rotate(-90 54.7 169.2)">2</text>
<text x="56.9" y="171.9">C0201</text>
<text x="56.9" y="168.4">X5R</text>
<text x="56.9" y="170.1">10V</text>
<text x="63.6" y="169.2" transform="rotate(-90 63.6 169.2)">2</text>
<text x="65.8" y="171.9">C0201</text>
<text x="65.8" y="168.4">X5R</text>
<text x="65.8" y="170.1">10V</text>
<text x="83.2" y="169.2" transform="rotate(-90 83.2 169.2)">2</text>
<text x="85.3" y="171.9">C0201</text>
<text x="85.3" y="168.4">X5R</text>
<text x="85.3" y="170.1">10V</text>
<text x="92.1" y="169.2" transform="rotate(-90 92.1 169.2)">2</text>
<text x="94.2" y="171.9">C0201</text>
<text x="94.2" y="168.4">X5R</text>
<text x="94.2" y="170.1">10V</text>
<text x="239.7" y="171.6">VCCA1V8_IMAGE</text>
<text x="190" y="175.6">W18</text>
<text x="205.9" y="178.3" transform="rotate(-90 205.9 178.3)">1</text>
<text x="214.8" y="178.3" transform="rotate(-90 214.8 178.3)">1</text>
<text x="223.7" y="178.3" transform="rotate(-90 223.7 178.3)">1</text>
<text x="245" y="178.3" transform="rotate(-90 245 178.3)">1</text>
<text x="153.2" y="182.6">BGA636_19R00X19R00X1R20</text>
<text x="205.9" y="183.5" transform="rotate(-90 205.9 183.5)">2</text>
<text x="208" y="182.6">X5R</text>
<text x="208" y="184.4">10V</text>
<text x="214.8" y="183.5" transform="rotate(-90 214.8 183.5)">2</text>
<text x="216.9" y="182.6">X5R</text>
<text x="216.9" y="184.4">10V</text>
<text x="223.7" y="183.5" transform="rotate(-90 223.7 183.5)">2</text>
<text x="225.8" y="182.6">X5R</text>
<text x="225.8" y="184.4">6.3V</text>
<text x="245" y="183.5" transform="rotate(-90 245 183.5)">2</text>
<text x="247.1" y="182.6">X5R</text>
<text x="247.1" y="184.4">6.3V</text>
<text x="208" y="186.1">C0201</text>
<text x="216.9" y="186.1">C0201</text>
<text x="225.8" y="186.1">C0402</text>
<text x="247.1" y="186.1">C0402</text>
<text x="229.4" y="199.3">Size</text>
<text x="230.2" y="202.5">A3</text>
<text x="235.9" y="202.9">Page Name:</text>
<text x="240.6" y="199">Title:</text>
<text x="287.9" y="199.3">REV</text>
<text x="287.9" y="202">V1.3</text>
<text x="229.2" y="205.4">Date:</text>
<text x="235.2" y="205.1">Friday, September 10, 2021</text>
<text x="263.7" y="205.4">Sheet</text>
<text x="272.6" y="205.1">10</text>
<text x="277.9" y="205.4">o f</text>
<text x="283.2" y="205.1">33</text>
</g>
<g font-size="1.6" fill="#f00">
<text x="226.9" y="28.8">MIPI_DSI_TX1_D0P</text>
<text x="226.9" y="30.6">MIPI_DSI_TX1_D0N</text>
<text x="226.9" y="34.2">MIPI_DSI_TX1_D1P</text>
<text x="226.9" y="35.9">MIPI_DSI_TX1_D1N</text>
<text x="226.5" y="50.2">MIPI_DSI_TX1_CLKP</text>
<text x="226.5" y="51.9">MIPI_DSI_TX1_CLKN</text>
<text x="220.5" y="119.3">HDMI_TX2P_PORT</text>
<text x="220.5" y="121.1">HDMI_TX2N_PORT</text>
<text x="220.5" y="124.7">HDMI_TX1P_PORT</text>
<text x="220.5" y="126.4">HDMI_TX1N_PORT</text>
<text x="220.5" y="131.8">HDMI_TX0N_PORT</text>
<text x="220.5" y="130">HDMI_TX0P_PORT</text>
<text x="220.5" y="137.1">HDMI_TXCLKP_PORT</text>
<text x="220.5" y="138.9">HDMI_TXCLKN_PORT</text>
<text x="252.5" y="147.8">HDMI_TX_HPDIN</text>
<text x="198" y="153.9">HDMI_TX_REXT</text>
</g>
<g font-size="1.4" fill="#000080">
<text x="209.8" y="116.8">Diff</text>
<text x="214.2" y="116.8">100 Ohm</text>
<text x="221.4" y="116.8">± 10%</text>
</g>
<g font-size="1.3">
<text x="30.8" y="1.3">5</text>
<text x="88.8" y="1.3">4</text>
<text x="146.9" y="1.3">3</text>
<text x="205" y="1.3">2</text>
<text x="263.1" y="1.3">1</text>
<text x=".5" y="28.4">D</text>
<text x="292.6" y="28.4">D</text>
<text x=".5" y="79.5">C</text>
<text x="292.6" y="79.5">C</text>
<text x=".5" y="130.6">B</text>
<text x="292.6" y="130.6">B</text>
<text x=".5" y="181.7">A</text>
<text x="292.6" y="181.7">A</text>
<text x="30.8" y="207.4">5</text>
<text x="88.8" y="207.4">4</text>
<text x="146.9" y="207.4">3</text>
<text x="205" y="207.4">2</text>
<text x="263.1" y="207.4">1</text>
</g>
</svg>
